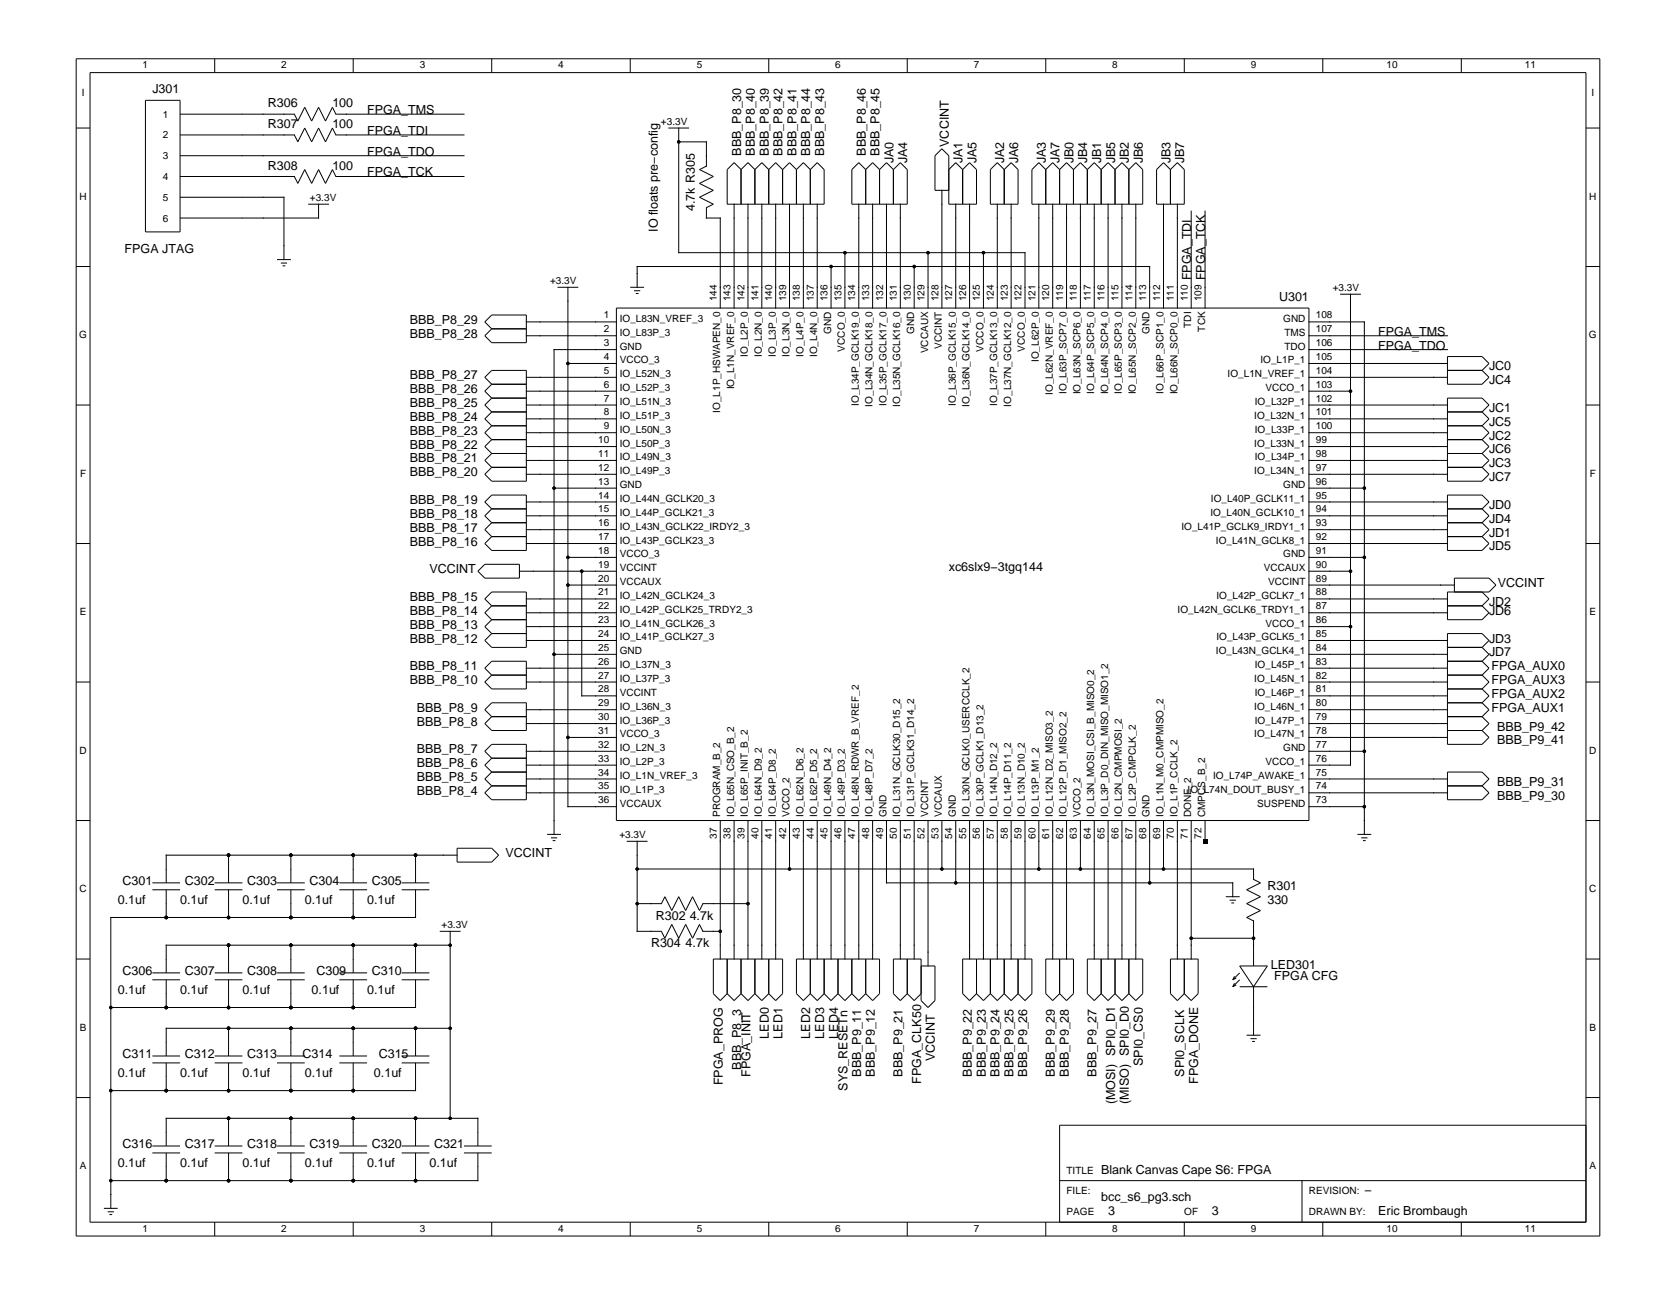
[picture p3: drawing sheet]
<svg xmlns="http://www.w3.org/2000/svg" width="279mm" height="216mm" viewBox="0 0 279 216" stroke-linecap="round" stroke-linejoin="round" font-family="sans-serif">
<g fill="none" stroke="#000" stroke-width=".17">
<path d="M12.7 9.8h254v196.3h-254zM15 12.1h249.4v191.7h-249.4zM24.2 16.7h5.8v22h-5.8zM30 19h19.1M35.8 9.8v2.3M49.1 19l.5 1.2 1.2-2.3 1.2 2.3 1.1-2.3 1.2 2.3 1.1-2.3 .6 1.1h21.4M58.9 9.8v2.3M82 9.8v2.3M105.1 9.8v2.3M128.2 9.8v2.3M151.2 9.8v2.3M174.3 9.8v2.3"/>
<path d="M197.4 9.8v2.3M220.5 9.8v2.3M243.6 9.8v2.3M12.7 21.3h2.3M30 22.5h19.1M30 29.4h19.1M30 26h47.4M30 32.9h17.3v10.4M49.1 22.5l.5 1.2 1.2-2.4 1.2 2.4 1.1-2.4 1.2 2.4 1.1-2.4 .6 1.2h21.4M49.1 29.4l.5 1.2 1.2-2.3 1.2 2.3 1.1-2.3 1.2 2.3 1.1-2.3 .6 1.1h21.4M51.4 34h3.4M53.1 34v2.4h-23.1"/>
<path d="M111.4 21.3h3.5M113.1 23.7h4.7v4M113.1 21.3v20.8h57.8v9.3M116.6 28.3l2.3 1.1-2.3 1.2 2.3 1.1-2.3 1.2 2.3 1.1-1.1 .6v1.8h2.3v15M117.8 27.7l-1.2 .6M122.4 34v17.4M123.5 28.3l-1.1-1.2-1.2 1.2v5.7h16.2v-5.7l-1.2-1.2-1.1 1.2M123.5 28.3v5.7M123.5 28.3l1.2-1.2 1.1 1.2M124.7 34v17.4M125.8 28.3v5.7M125.8 28.3l1.2-1.2 1.2 1.2"/>
<path d="M127 34v17.4M128.2 28.3v5.7M128.2 28.3l1.1-1.2 1.2 1.2M129.3 34v17.4M130.5 28.3v5.7M130.5 28.3l1.1-1.2 1.2 1.2M131.6 34v17.4M132.8 28.3v5.7M132.8 28.3l1.1-1.2 1.2 1.2M133.9 34v17.4M135.1 28.3v5.7M136.2 34v17.4"/>
<path d="M143.2 34v17.4M144.3 28.3l-1.1-1.2-1.2 1.2v5.7h9.2v-5.7l-1.1-1.2-1.2 1.2M144.3 28.3v5.7M144.3 28.3l1.2-1.2 1.1 1.2M145.5 34v17.4M146.6 28.3v5.7M146.6 28.3l1.2-1.2 1.1 1.2M147.8 34v17.4M148.9 28.3v5.7M150.1 34v17.4M157 31.7v19.7M158.2 28.3l1.1-1.2 1.2 1.2"/>
<path d="M159.3 34v17.4M160.5 28.3l1.1-1.2 1.2 1.2v5.7h-4.6v-8l-1.2-1.2-1.1 1.2v5.7h2.3M160.5 28.3v5.7M161.6 34v17.4M166.3 34v17.4M166.3 27.1l1.1 1.2 1.2-1.2 1.1 1.2v5.7h-4.6v-5.7zM167.4 28.3v5.7M168.6 34v17.4M173.2 34v17.4M174.3 28.3v5.7M174.3 28.3l-1.1-1.2-1.2 1.2v5.7h18.5v-5.7l-1.2-1.2-1.1 1.2M174.3 28.3l1.2-1.2 1.1 1.2"/>
<path d="M175.5 34v17.4M176.6 28.3v5.7M176.6 28.3l1.2-1.2 1.2 1.2M177.8 34v17.4M179 28.3v5.7M179 28.3l1.1-1.2 1.2 1.2M180.1 34v17.4M181.3 28.3l1.1-1.2 1.2 1.2M181.3 28.3v5.7M182.4 34v17.4M183.6 28.3v5.7M183.6 28.3l1.1-1.2 1.2 1.2"/>
<path d="M184.7 34v17.4M185.9 28.3v5.7M185.9 28.3l1.1-1.2 1.2 1.2M187 34v17.4M188.2 28.3v5.7M189.3 34v17.4M192.8 28.3l1.2-1.2 1.1 1.2 1.2-1.2 1.1 1.2v5.7h-4.6zM194 34v17.4M195.1 28.3v5.7M196.3 34v17.4M198.6 35.2v16.2M200.9 35.2v16.2"/>
<path d="M264.4 21.3h2.3M12.7 44.4h2.3M46.2 43.3h2.3M46.8 43.9h1.1M47.1 44.3h.5M80.8 53.7l1.2-1.2h5.7v4.6h-5.7l-1.2-1.1 1.2-1.2zM82 54.8h5.7M87.7 53.7h15.1M87.7 56h15.1M92.9 47.9h3.5M94.7 47.9v86.6h8.1M102.8 51.4h115.4v85.4h-115.4z"/>
<path d="M102.8 58.3h-10.4v80.8M105.1 47.9h2.3M105.7 48.5h1M106 48.9h.4M106.2 47.9v-3.5h85.5v7M138.5 44.4v7M140.9 42.1v9.3M152.4 44.4v7M154.7 42.1v9.3M163.9 42.1v9.3M218.2 53.7h9.2v85.4M218.2 56h23.1"/>
<path d="M218.2 58.3h23.1M223.4 49.1h3.5M225.1 49.1v78.5h-6.9M241.3 59.4h5.8l1.1 1.2-1.1 1.2 1.1 1.1-1.1 1.2h-5.8zM264.4 44.4h2.3M12.7 67.5h2.3M82 64.1l-1.2-1.2 1.2-1.1h5.7v18.4h-5.7l-1.2-1.1 1.2-1.2M82 77.9h5.7M82 75.6l-1.2 1.2 1.2 1.1M82 75.6h5.7M82 71h5.7M82 71l-1.2 1.1 1.2 1.2"/>
<path d="M82 73.3h5.7M82 68.7h5.7M82 66.4l-1.2 1.1 1.2 1.2M82 66.4h5.7M82 73.3l-1.2 1.2 1.2 1.1M82 68.7l-1.2 1.1 1.2 1.2M82 64.1l-1.2 1.1 1.2 1.2M82 64.1h5.7M87.7 67.5h15.1M87.7 62.9h15.1M87.7 65.2h15.1M87.7 69.8h15.1"/>
<path d="M87.7 72.1h15.1M87.7 74.5h15.1M87.7 76.8h15.1M87.7 79.1h15.1M94.7 60.6h8.1M218.2 67.5h23.1M218.2 60.6h23.1M218.2 62.9h23.1M218.2 65.2h6.9M218.2 69.8h23.1M218.2 72.1h23.1M218.2 74.5h23.1"/>
<path d="M218.2 76.8h23.1M218.2 79.1h23.1M241.3 77.9h5.8M241.3 75.6h5.8M241.3 71h5.8M241.3 73.3h5.8M241.3 68.7h5.8M241.3 61.8h5.8M247.1 73.3l1.1 1.2-1.1 1.1M247.1 68.7l1.1-1.2-1.1-1.1h-5.8v13.8h5.8l1.1-1.1-1.1-1.2M247.1 68.7l1.1 1.1-1.1 1.2M247.1 71l1.1 1.1-1.1 1.2"/>
<path d="M247.1 75.6l1.1 1.2-1.1 1.1M264.4 67.5h2.3M12.7 90.6h2.3M79.7 95.2l1.1-1.1h5.8v2.3h-5.8zM82 84.8l-1.2-1.1 1.2-1.2h5.7v9.3h-5.7l-1.2-1.2 1.2-1.1M82 84.8h5.7M82 87.2h5.7M82 89.5h5.7M82 87.2l-1.2 1.1 1.2 1.2M82 84.8l-1.2 1.2 1.2 1.2M86.6 95.2h16.2M87.7 90.6h15.1"/>
<path d="M87.7 88.3h15.1M87.7 83.7h15.1M87.7 86h15.1M87.7 99.9h15.1M92.4 81.4h10.4M94.7 97.5h8.1M94.7 92.9h8.1M97 95.2v20.8h5.8M218.2 90.6h23.1M218.2 97.5h24.3M218.2 88.3h23.1M218.2 81.4h9.2"/>
<path d="M218.2 83.7h23.1M218.2 86h23.1M218.2 92.9h9.2M218.2 95.2h6.9M218.2 99.9h23.1M241.3 84.8h5.8M241.3 87.2h5.8M241.3 89.5h5.8M242.5 98.7v-2.3h5.7l1.2 1.1-1.2 1.2h-6.9v4.6h5.8l1.1-1.1-1.1-1.2M247.1 84.8l1.1-1.1-1.1-1.2h-5.8v9.3h5.8l1.1-1.2-1.1-1.1M247.1 87.2l1.1 1.1-1.1 1.2M247.1 84.8l1.1 1.2-1.1 1.2"/>
<path d="M247.1 98.7l1.1 1.2-1.1 1.1M264.4 90.6h2.3M12.7 113.7h2.3M80.8 111.4l1.2-1.2h5.7v4.7h-5.7l-1.2-1.2 1.2-1.1zM80.8 118.3l1.2-1.1h5.7v4.6h-5.7l-1.2-1.2 1.2-1.1zM82 101l-1.2-1.1 1.2-1.2h5.7v9.2h-5.7l-1.2-1.1 1.2-1.2M82 101h5.7M82 103.3h5.7M82 105.6h5.7M82 112.6h5.7M82 119.5h5.7M82 103.3l-1.2 1.2 1.2 1.1"/>
<path d="M82 101l-1.2 1.2 1.2 1.1M87.7 113.7h15.1M87.7 102.2h15.1M87.7 104.5h15.1M87.7 106.8h15.1M87.7 111.4h15.1M87.7 118.3h15.1M92.4 109.1h10.4M218.2 113.7h23.1M218.2 102.2h23.1M218.2 104.5h6.9M218.2 106.8h23.1"/>
<path d="M218.2 109.1h23.1M218.2 111.4h23.1M218.2 116h23.1M218.2 118.3h23.1M241.3 101h5.8M241.3 107.9h5.8M241.3 110.2h5.8M241.3 112.6h5.8M241.3 117.2h5.8M241.3 114.9h5.8M241.3 119.5h5.8M247.1 107.9l1.1-1.1-1.1-1.2h-5.8v18.5h5.8l1.1-1.2-1.1-1.1"/>
<path d="M247.1 107.9l1.1 1.2-1.1 1.1M247.1 110.2l1.1 1.2-1.1 1.2M247.1 114.9l1.1 1.1-1.1 1.2M247.1 119.5l1.1 1.1-1.1 1.2M247.1 117.2l1.1 1.1-1.1 1.2M247.1 112.6l1.1 1.1-1.1 1.2M264.4 113.7h2.3M12.7 136.8h2.3M82 126.4l-1.2-1.1 1.2-1.2h5.7v9.2h-5.7l-1.2-1.1 1.2-1.2M82 131h5.7M82 128.7h5.7M82 128.7l-1.2 1.2 1.2 1.1"/>
<path d="M82 126.4h5.7M82 126.4l-1.2 1.2 1.2 1.1M87.7 120.6h15.1M87.7 125.3h15.1M87.7 127.6h15.1M87.7 129.9h15.1M87.7 132.2h15.1M91.2 139.1h2.3M91.8 139.7h1.1M94.7 122.9h8.1M120.1 136.8v23.1M122.4 136.8v23.1"/>
<path d="M124.7 136.8v23.1M127 136.8v23.1M129.3 136.8v23.1M131.6 136.8v8.1M133.9 136.8v23.1M136.2 136.8v23.1M138.5 136.8v23.1M140.9 136.8v23.1M143.2 136.8v23.1M145.5 136.8v23.1M147.8 136.8v10.4h57.7v2.3M150.1 136.8v23.1"/>
<path d="M152.4 136.8v23.1M154.7 136.8v24.2M157 136.8v8.1M159.3 136.8v10.4M161.6 136.8v23.1M163.9 136.8v23.1M166.3 136.8v23.1M168.6 136.8v23.1M170.9 136.8v23.1M173.2 136.8v8.1M175.5 136.8v23.1M177.8 136.8v23.1"/>
<path d="M180.1 136.8v8.1M182.4 136.8v23.1M184.7 136.8v23.1M187 136.8v23.1M189.3 136.8v23.1M191.7 136.8v10.4M194 136.8v8.1M196.3 136.8v23.1M198.6 136.8v23.1M200.9 136.8v3.5M218.2 120.6h23.1M218.2 122.9h23.1"/>
<path d="M218.2 125.3h9.2M218.2 129.9h23.1M218.2 132.2h23.1M218.2 134.5h9.2M226.3 139.1h2.3M226.9 139.7h1.1M241.3 128.7h5.8l1.1 1.2-1.1 1.1 1.1 1.2-1.1 1.1h-5.8zM241.3 121.8h5.8M241.3 131h5.8M264.4 136.8h2.3M12.7 159.9h2.3M25.4 148.3h4.6"/>
<path d="M25.4 147.2h4.6M27.7 148.3v4.7M35.8 148.3h4.6M35.8 147.2h4.6M38.1 142.6v4.6M38.1 148.3v4.7M38.1 157.6v4.6M46.2 148.3h4.6M46.2 147.2h4.6M48.5 142.6v4.6M48.5 148.3v4.7M48.5 157.6v4.6"/>
<path d="M56.6 148.3h4.6M56.6 147.2h4.6M58.9 142.6v4.6M58.9 148.3v4.7M58.9 157.6v4.6M67 148.3h4.6M67 147.2h4.6M69.3 148.3v4.7h-50.8v48.5M69.3 142.6v4.6M69.3 157.6v4.6M73.3 155.3h3.5M75 157.6h-47.3v4.6"/>
<path d="M75 155.3v31.1M76.2 142.6h-48.5v4.6M76.2 141.4h5.8l1.1 1.2-1.1 1.1h-5.8zM92.1 140.1h.5M104.5 140.3h3.5M106.2 140.3v15h4.1l.5 1.1 1.2-2.3 1.1 2.3 1.2-2.3 1.2 2.3 1.1-2.3 .6 1.2M106.2 144.9h102.8v1.7l1.1 .6-2.3 1.1 2.3 1.2-2.3 1.2 2.3 1.1-2.3 1.2 1.2 .5M110.8 149.5l1.2 2.3 1.1-2.3 1.2 2.3 1.2-2.3 1.1 2.3 .6-1.1h7.5M110.8 149.5l-.5 1.2h-4.1M117.2 155.3h2.9M121.2 159.9v5.8M123.5 159.9v5.8"/>
<path d="M125.8 159.9v5.8M128.2 159.9v5.8M135.1 159.9v5.8M137.4 159.9v5.8M139.7 159.9v5.8M142 159.9v5.8M144.3 159.9v5.8M151.2 159.9v5.8M162.8 159.9v5.8M165.1 159.9v5.8M167.4 159.9v5.8M169.7 159.9v5.8"/>
<path d="M174.3 159.9h4.7v5.8l-1.2 1.1-1.2-1.1-1.1 1.1-1.2-1.1zM176.6 159.9v5.8M183.6 159.9v5.8M185.9 159.9v5.8M188.2 159.9v5.8M195.1 159.9h4.6v5.8l-1.1 1.1-1.2-1.1-1.1 1.1-1.2-1.1zM197.4 159.9v5.8M198.6 156.4h10.4M204.4 149.5h2.3M205 150.1h1M205.3 150.5h.4M209 153.5v7.5"/>
<path d="M227.2 140.1h.5M264.4 159.9h2.3M25.4 163.4h4.6M25.4 162.2h4.6M25.4 177.2h4.6M25.4 176.1h4.6M27.7 163.4v4.6M27.7 177.2v4.6M35.8 163.4h4.6M35.8 162.2h4.6M35.8 177.2h4.6M35.8 176.1h4.6"/>
<path d="M38.1 163.4v4.6M38.1 171.4v4.7M38.1 177.2v4.6M46.2 163.4h4.6M46.2 162.2h4.6M46.2 177.2h4.6M46.2 176.1h4.6M48.5 163.4v4.6M48.5 171.4v4.7M48.5 177.2v4.6M56.6 163.4h4.6M56.6 162.2h4.6"/>
<path d="M56.6 177.2h4.6M56.6 176.1h4.6M58.9 163.4v4.6M58.9 171.4v4.7M58.9 177.2v4.6M67 163.4h4.6M67 162.2h4.6M67 177.2h4.6M67 176.1h4.6M69.3 163.4v4.6h-50.8M69.3 177.2v4.6h-50.8M69.3 171.4v4.7"/>
<path d="M75 171.4h-47.3v4.7M121.2 165.7l-1.1 1.1-1.2-1.1v-5.8h11.6v5.8l-1.2 1.1-1.1-1.1M121.2 165.7l1.2 1.1 1.1-1.1M123.5 165.7l1.2 1.1 1.1-1.1M125.8 165.7l1.2 1.1 1.2-1.1M135.1 165.7l-1.2 1.1-1.1-1.1v-5.8h13.8v5.8l-1.1 1.1-1.2-1.1M135.1 165.7l1.1 1.1 1.2-1.1M137.4 165.7l1.1 1.1 1.2-1.1M139.7 165.7l1.2 1.1 1.1-1.1M142 165.7l1.2 1.1 1.1-1.1M151.2 165.7l1.2 1.1 1.2-1.1M153.6 161h2.3v5.8l-1.2 1.2-1.1-1.2v-6.9h-4.7v5.8l1.2 1.1 1.1-1.1"/>
<path d="M162.8 165.7l-1.2 1.1-1.1-1.1v-5.8h11.5v5.8l-1.1 1.1-1.2-1.1M162.8 165.7l1.1 1.1 1.2-1.1M165.1 165.7l1.2 1.1 1.1-1.1M167.4 165.7l1.2 1.1 1.1-1.1M183.6 165.7l-1.2 1.1-1.1-1.1v-5.8h9.2v5.8l-1.2 1.1-1.1-1.1M183.6 165.7l1.1 1.1 1.2-1.1M185.9 165.7l1.1 1.1 1.2-1.1M205.8 163.9l-.3 .6M205.8 162.8l-.3 .6M206.1 164.2l-.6 .3M206.1 163.1l-.6 .3M206.7 161h4.6l-2.3 3.5z"/>
<path d="M206.7 164.5h4.6M206.7 162.2l-1.2 1.2M206.7 163.4l-1.2 1.1M207.8 172.6h2.3M208.5 173.2h1M208.7 173.6h.5M209 164.5v8.1M12.7 183h2.3M25.4 192.2h4.6M25.4 191.1h4.6M27.7 191.1v-4.7h52v4.7M27.7 192.2v4.6"/>
<path d="M35.8 192.2h4.6M35.8 191.1h4.6M38.1 186.4v4.7M38.1 192.2v4.6M46.2 192.2h4.6M46.2 191.1h4.6M48.5 186.4v4.7M48.5 192.2v4.6M56.6 192.2h4.6M56.6 191.1h4.6M58.9 186.4v4.7M58.9 192.2v4.6"/>
<path d="M67 192.2h4.6M67 191.1h4.6M69.3 186.4v4.7M69.3 192.2v4.6M77.4 192.2h4.6M77.4 191.1h4.6M79.7 192.2v4.6h-61.2M176.6 196.8h87.8M217.1 196.8v7M264.4 183h2.3M264.4 187.6h-87.8v16.2M17.3 201.5h2.3"/>
<path d="M18 202h1M18.2 202.5h.5M35.8 203.8v2.3M58.9 203.8v2.3M82 203.8v2.3M105.1 203.8v2.3M128.2 203.8v2.3M151.2 203.8v2.3M174.3 203.8v2.3M197.4 203.8v2.3M220.5 203.8v2.3M243.6 203.8v2.3"/>
</g>
<g fill="#000">
<path d="M200.5 139.9h.7v.7h-.7z"/>
<circle cx="113.1" cy="23.7" r=".29"/>
<circle cx="138.5" cy="44.4" r=".29"/>
<circle cx="140.9" cy="42.1" r=".29"/>
<circle cx="152.4" cy="44.4" r=".29"/>
<circle cx="154.7" cy="42.1" r=".29"/>
<circle cx="163.9" cy="42.1" r=".29"/>
<circle cx="94.7" cy="60.6" r=".29"/>
<circle cx="225.1" cy="65.2" r=".29"/>
<circle cx="92.4" cy="81.4" r=".29"/>
<circle cx="94.7" cy="92.9" r=".29"/>
<circle cx="94.7" cy="97.5" r=".29"/>
<circle cx="97" cy="95.2" r=".29"/>
<circle cx="225.1" cy="95.2" r=".29"/>
<circle cx="227.4" cy="92.9" r=".29"/>
<circle cx="227.4" cy="81.4" r=".29"/>
<circle cx="92.4" cy="109.1" r=".29"/>
<circle cx="225.1" cy="104.5" r=".29"/>
<circle cx="94.7" cy="122.9" r=".29"/>
<circle cx="227.4" cy="125.3" r=".29"/>
<circle cx="227.4" cy="134.5" r=".29"/>
<circle cx="27.7" cy="153" r=".29"/>
<circle cx="38.1" cy="157.6" r=".29"/>
<circle cx="38.1" cy="142.6" r=".29"/>
<circle cx="38.1" cy="153" r=".29"/>
<circle cx="48.5" cy="157.6" r=".29"/>
<circle cx="48.5" cy="142.6" r=".29"/>
<circle cx="48.5" cy="153" r=".29"/>
<circle cx="58.9" cy="157.6" r=".29"/>
<circle cx="58.9" cy="142.6" r=".29"/>
<circle cx="58.9" cy="153" r=".29"/>
<circle cx="69.3" cy="157.6" r=".29"/>
<circle cx="69.3" cy="142.6" r=".29"/>
<circle cx="75" cy="157.6" r=".29"/>
<circle cx="106.2" cy="150.7" r=".29"/>
<circle cx="106.2" cy="144.9" r=".29"/>
<circle cx="120.1" cy="155.3" r=".29"/>
<circle cx="124.7" cy="150.7" r=".29"/>
<circle cx="131.6" cy="144.9" r=".29"/>
<circle cx="157" cy="144.9" r=".29"/>
<circle cx="159.3" cy="147.2" r=".29"/>
<circle cx="173.2" cy="144.9" r=".29"/>
<circle cx="180.1" cy="144.9" r=".29"/>
<circle cx="191.7" cy="147.2" r=".29"/>
<circle cx="194" cy="144.9" r=".29"/>
<circle cx="198.6" cy="156.4" r=".29"/>
<circle cx="209" cy="156.4" r=".29"/>
<circle cx="18.5" cy="168" r=".29"/>
<circle cx="27.7" cy="168" r=".29"/>
<circle cx="38.1" cy="171.4" r=".29"/>
<circle cx="38.1" cy="168" r=".29"/>
<circle cx="48.5" cy="171.4" r=".29"/>
<circle cx="48.5" cy="168" r=".29"/>
<circle cx="58.9" cy="171.4" r=".29"/>
<circle cx="58.9" cy="168" r=".29"/>
<circle cx="69.3" cy="171.4" r=".29"/>
<circle cx="75" cy="171.4" r=".29"/>
<circle cx="18.5" cy="181.8" r=".29"/>
<circle cx="18.5" cy="196.8" r=".29"/>
<circle cx="27.7" cy="181.8" r=".29"/>
<circle cx="27.7" cy="196.8" r=".29"/>
<circle cx="38.1" cy="181.8" r=".29"/>
<circle cx="38.1" cy="196.8" r=".29"/>
<circle cx="38.1" cy="186.4" r=".29"/>
<circle cx="48.5" cy="181.8" r=".29"/>
<circle cx="48.5" cy="196.8" r=".29"/>
<circle cx="48.5" cy="186.4" r=".29"/>
<circle cx="58.9" cy="181.8" r=".29"/>
<circle cx="58.9" cy="196.8" r=".29"/>
<circle cx="58.9" cy="186.4" r=".29"/>
<circle cx="69.3" cy="196.8" r=".29"/>
<circle cx="69.3" cy="186.4" r=".29"/>
<circle cx="75" cy="186.4" r=".29"/>
</g>
<g font-size="2.1">
<text x="25.4" y="15.6">J301</text>
<text x="44.7" y="17.9">R306</text>
<text x="55.4" y="17.9">100</text>
<text x="44.7" y="21.3">R307</text>
<text x="55.4" y="21.3">100</text>
<text x="61.2" y="19">FPGA_TMS</text>
<text x="61.2" y="22.5">FPGA_TDI</text>
<text x="44.7" y="28.3">R308</text>
<text x="55.4" y="28.3">100</text>
<text x="61.2" y="26">FPGA_TDO</text>
<text x="61.2" y="29.4">FPGA_TCK</text>
<text x="123.5" y="26" transform="rotate(-90 123.5 26)">BBB_P8_30</text>
<text x="125.8" y="26" transform="rotate(-90 125.8 26)">BBB_P8_40</text>
<text x="128.2" y="26" transform="rotate(-90 128.2 26)">BBB_P8_39</text>
<text x="130.5" y="26" transform="rotate(-90 130.5 26)">BBB_P8_42</text>
<text x="132.8" y="26" transform="rotate(-90 132.8 26)">BBB_P8_41</text>
<text x="135.1" y="26" transform="rotate(-90 135.1 26)">BBB_P8_44</text>
<text x="137.4" y="26" transform="rotate(-90 137.4 26)">BBB_P8_43</text>
<text x="144.3" y="26" transform="rotate(-90 144.3 26)">BBB_P8_46</text>
<text x="146.6" y="26" transform="rotate(-90 146.6 26)">BBB_P8_45</text>
<text x="148.9" y="27.2" transform="rotate(-90 148.9 27.2)">JA0</text>
<text x="151.2" y="27.2" transform="rotate(-90 151.2 27.2)">JA4</text>
<text x="158.2" y="24.5" transform="rotate(-90 158.2 24.5)">VCCINT</text>
<text x="160.5" y="27.2" transform="rotate(-90 160.5 27.2)">JA1</text>
<text x="162.8" y="27.2" transform="rotate(-90 162.8 27.2)">JA5</text>
<text x="167.4" y="27.2" transform="rotate(-90 167.4 27.2)">JA2</text>
<text x="169.7" y="27.2" transform="rotate(-90 169.7 27.2)">JA6</text>
<text x="174.3" y="27.2" transform="rotate(-90 174.3 27.2)">JA3</text>
<text x="176.6" y="27.2" transform="rotate(-90 176.6 27.2)">JA7</text>
<text x="179" y="27.2" transform="rotate(-90 179 27.2)">JB0</text>
<text x="181.3" y="27.2" transform="rotate(-90 181.3 27.2)">JB4</text>
<text x="183.6" y="27.2" transform="rotate(-90 183.6 27.2)">JB1</text>
<text x="185.9" y="27.2" transform="rotate(-90 185.9 27.2)">JB5</text>
<text x="188.2" y="27.2" transform="rotate(-90 188.2 27.2)">JB2</text>
<text x="190.5" y="27.2" transform="rotate(-90 190.5 27.2)">JB6</text>
<text x="195.1" y="27.2" transform="rotate(-90 195.1 27.2)">JB3</text>
<text x="197.4" y="27.2" transform="rotate(-90 197.4 27.2)">JB7</text>
<text x="115.8" y="35.2" transform="rotate(-90 115.8 35.2)">4.7k R305</text>
<text x="109.7" y="38.7" transform="rotate(-90 109.7 38.7)">IO floats pre−config</text>
<text x="20.8" y="42.1">FPGA JTAG</text>
<text x="198.6" y="46.7" transform="rotate(-90 198.6 46.7)">FPGA_TDI</text>
<text x="200.9" y="46.7" transform="rotate(-90 200.9 46.7)">FPGA_TCK</text>
<text x="213.2" y="50.2">U301</text>
<text x="68.3" y="54">BBB_P8_29</text>
<text x="68.3" y="56.3">BBB_P8_28</text>
<text x="229.8" y="56">FPGA_TMS</text>
<text x="229.8" y="58.3">FPGA_TDO</text>
<text x="68.3" y="65.6">BBB_P8_26</text>
<text x="68.3" y="63.2">BBB_P8_27</text>
<text x="248.2" y="61.8">JC0</text>
<text x="248.2" y="64.1">JC4</text>
<text x="68.3" y="67.9">BBB_P8_25</text>
<text x="68.3" y="70.2">BBB_P8_24</text>
<text x="248.2" y="68.7">JC1</text>
<text x="248.2" y="71">JC5</text>
<text x="68.3" y="77.1">BBB_P8_21</text>
<text x="68.3" y="72.5">BBB_P8_23</text>
<text x="68.3" y="74.8">BBB_P8_22</text>
<text x="248.2" y="73.3">JC2</text>
<text x="248.2" y="75.6">JC6</text>
<text x="248.2" y="77.9">JC3</text>
<text x="68.3" y="79.4">BBB_P8_20</text>
<text x="248.2" y="80.2">JC7</text>
<text x="68.3" y="84">BBB_P8_19</text>
<text x="68.3" y="88.6">BBB_P8_17</text>
<text x="68.3" y="86.3">BBB_P8_18</text>
<text x="248.2" y="84.8">JD0</text>
<text x="248.2" y="89.5">JD1</text>
<text x="248.2" y="87.2">JD4</text>
<text x="68.3" y="91">BBB_P8_16</text>
<text x="71.6" y="95.6">VCCINT</text>
<text x="158.2" y="95.2">xc6slx9−3tgq144</text>
<text x="248.2" y="91.8">JD5</text>
<text x="68.3" y="100.2">BBB_P8_15</text>
<text x="248.2" y="101">JD2</text>
<text x="249.7" y="97.9">VCCINT</text>
<text x="68.3" y="107.1">BBB_P8_12</text>
<text x="68.3" y="104.8">BBB_P8_13</text>
<text x="68.3" y="102.5">BBB_P8_14</text>
<text x="248.2" y="102.5">JD6</text>
<text x="248.2" y="107.1">JD3</text>
<text x="68.3" y="111.7">BBB_P8_11</text>
<text x="248.2" y="109.4">JD7</text>
<text x="248.6" y="111.8">FPGA_AUX0</text>
<text x="68.3" y="114">BBB_P8_10</text>
<text x="69.5" y="118.7">BBB_P8_9</text>
<text x="248.6" y="116.4">FPGA_AUX2</text>
<text x="248.6" y="118.7">FPGA_AUX1</text>
<text x="248.6" y="114.1">FPGA_AUX3</text>
<text x="69.5" y="125.6">BBB_P8_7</text>
<text x="69.5" y="121">BBB_P8_8</text>
<text x="249.6" y="124.1">BBB_P9_41</text>
<text x="249.6" y="121.8">BBB_P9_42</text>
<text x="69.5" y="130.2">BBB_P8_5</text>
<text x="69.5" y="127.9">BBB_P8_6</text>
<text x="249.6" y="131">BBB_P9_31</text>
<text x="69.5" y="132.5">BBB_P8_4</text>
<text x="249.6" y="133.3">BBB_P9_30</text>
<text x="84.3" y="142.9">VCCINT</text>
<text x="20.4" y="147.6">C301</text>
<text x="30.8" y="147.6">C302</text>
<text x="41.2" y="147.6">C303</text>
<text x="51.6" y="147.6">C304</text>
<text x="62" y="147.6">C305</text>
<text x="211.3" y="148.3">R301</text>
<text x="19.6" y="150.7">0.1uf</text>
<text x="30" y="150.7">0.1uf</text>
<text x="40.4" y="150.7">0.1uf</text>
<text x="50.8" y="150.7">0.1uf</text>
<text x="61.2" y="150.7">0.1uf</text>
<text x="109.3" y="153.3">R302 4.7k</text>
<text x="211.3" y="150.7">330</text>
<text x="108.5" y="157.9">R304 4.7k</text>
<text x="211.9" y="161.6">LED301</text>
<text x="19.6" y="165.7">0.1uf</text>
<text x="20.4" y="162.6">C306</text>
<text x="30" y="165.7">0.1uf</text>
<text x="30.8" y="162.6">C307</text>
<text x="40.4" y="165.7">0.1uf</text>
<text x="41.2" y="162.6">C308</text>
<text x="52" y="165.7">0.1uf</text>
<text x="52.7" y="162.6">C309</text>
<text x="61.2" y="165.7">0.1uf</text>
<text x="62" y="162.6">C310</text>
<text x="212.4" y="163.4">FPGA CFG</text>
<text x="128.2" y="173.2" transform="rotate(-90 128.2 173.2)">LED0</text>
<text x="130.5" y="173.2" transform="rotate(-90 130.5 173.2)">LED1</text>
<text x="135.1" y="173.2" transform="rotate(-90 135.1 173.2)">LED2</text>
<text x="137.4" y="173.2" transform="rotate(-90 137.4 173.2)">LED3</text>
<text x="139.7" y="173.2" transform="rotate(-90 139.7 173.2)">LED4</text>
<text x="19.6" y="179.5">0.1uf</text>
<text x="20.4" y="176.4">C311</text>
<text x="30" y="179.5">0.1uf</text>
<text x="30.8" y="176.4">C312</text>
<text x="40.4" y="179.5">0.1uf</text>
<text x="41.2" y="176.4">C313</text>
<text x="50.4" y="176.4">C314</text>
<text x="50.8" y="179.5">0.1uf</text>
<text x="62.3" y="179.5">0.1uf</text>
<text x="63.1" y="176.4">C315</text>
<text x="123.5" y="178.4" transform="rotate(-90 123.5 178.4)">BBB_P8_3</text>
<text x="125.1" y="179.5" transform="rotate(-90 125.1 179.5)">FPGA_INIT</text>
<text x="143.5" y="179.5" transform="rotate(-90 143.5 179.5)">BBB_P9_11</text>
<text x="145.9" y="179.5" transform="rotate(-90 145.9 179.5)">BBB_P9_12</text>
<text x="150.5" y="179.5" transform="rotate(-90 150.5 179.5)">BBB_P9_21</text>
<text x="155.9" y="176.9" transform="rotate(-90 155.9 176.9)">VCCINT</text>
<text x="162" y="179.5" transform="rotate(-90 162 179.5)">BBB_P9_22</text>
<text x="164.3" y="179.5" transform="rotate(-90 164.3 179.5)">BBB_P9_23</text>
<text x="166.6" y="179.5" transform="rotate(-90 166.6 179.5)">BBB_P9_24</text>
<text x="168.9" y="179.5" transform="rotate(-90 168.9 179.5)">BBB_P9_25</text>
<text x="171.3" y="179.5" transform="rotate(-90 171.3 179.5)">BBB_P9_26</text>
<text x="175.9" y="179.5" transform="rotate(-90 175.9 179.5)">BBB_P9_29</text>
<text x="178.2" y="179.5" transform="rotate(-90 178.2 179.5)">BBB_P9_28</text>
<text x="182.8" y="179.5" transform="rotate(-90 182.8 179.5)">BBB_P9_27</text>
<text x="190.5" y="177.7" transform="rotate(-90 190.5 177.7)">SPI0_CS0</text>
<text x="197.4" y="179.5" transform="rotate(-90 197.4 179.5)">SPI0_SCLK</text>
<text x="120.5" y="180.9" transform="rotate(-90 120.5 180.9)">FPGA_PROG</text>
<text x="141.3" y="181.8" transform="rotate(-90 141.3 181.8)">SYS_RESETn</text>
<text x="153.6" y="180.7" transform="rotate(-90 153.6 180.7)">FPGA_CLK50</text>
<text x="185.9" y="184.1" transform="rotate(-90 185.9 184.1)">(MOSI) SPI0_D1</text>
<text x="188.2" y="184.1" transform="rotate(-90 188.2 184.1)">(MISO) SPI0_D0</text>
<text x="199.7" y="180.7" transform="rotate(-90 199.7 180.7)">FPGA_DONE</text>
<text x="20.4" y="191.4">C316</text>
<text x="30.8" y="191.4">C317</text>
<text x="41.2" y="191.4">C318</text>
<text x="51.6" y="191.4">C319</text>
<text x="62" y="191.4">C320</text>
<text x="72.4" y="191.4">C321</text>
<text x="19.6" y="194.5">0.1uf</text>
<text x="30" y="194.5">0.1uf</text>
<text x="40.4" y="194.5">0.1uf</text>
<text x="50.8" y="194.5">0.1uf</text>
<text x="61.2" y="194.5">0.1uf</text>
<text x="71.6" y="194.5">0.1uf</text>
<text x="183.6" y="195.7">Blank Canvas Cape S6: FPGA</text>
<text x="183.6" y="200.3">bcc_s6_pg3.sch</text>
<text x="184.7" y="202.6">3</text>
<text x="202" y="202.6">3</text>
<text x="227.4" y="199.1">−</text>
<text x="229.8" y="202.6">Eric Brombaugh</text>
</g>
<g font-size="1.7">
<text x="23.8" y="11.4">1</text>
<text x="46.9" y="11.4">2</text>
<text x="70" y="11.4">3</text>
<text x="93.1" y="11.4">4</text>
<text x="116.1" y="11.4">5</text>
<text x="139.2" y="11.4">6</text>
<text x="162.3" y="11.4">7</text>
<text x="185.4" y="11.4">8</text>
<text x="208.5" y="11.4">9</text>
<text x="231.1" y="11.4">10</text>
<text x="254.2" y="11.4">11</text>
<text x="13.6" y="16">I</text>
<text x="265.3" y="16">I</text>
<text x="27.1" y="23.1">2</text>
<text x="27.1" y="19.6">1</text>
<text x="110.2" y="20.8">+3.3V</text>
<text x="27.1" y="26.5">3</text>
<text x="13.3" y="33.3">H</text>
<text x="27.1" y="30">4</text>
<text x="27.1" y="33.5">5</text>
<text x="51.7" y="33.5">+3.3V</text>
<text x="264.9" y="33.3">H</text>
<text x="27.1" y="36.9">6</text>
<text x="91.7" y="47.3">+3.3V</text>
<text x="100.7" y="53.1">1</text>
<text x="103.3" y="53.7">IO_L83N_VREF_3</text>
<text x="119.5" y="50.2" transform="rotate(-90 119.5 50.2)">144</text>
<text x="121.8" y="50.2" transform="rotate(-90 121.8 50.2)">143</text>
<text x="124.1" y="50.2" transform="rotate(-90 124.1 50.2)">142</text>
<text x="126.4" y="50.2" transform="rotate(-90 126.4 50.2)">141</text>
<text x="128.7" y="50.2" transform="rotate(-90 128.7 50.2)">140</text>
<text x="131" y="50.2" transform="rotate(-90 131 50.2)">139</text>
<text x="133.3" y="50.2" transform="rotate(-90 133.3 50.2)">138</text>
<text x="135.7" y="50.2" transform="rotate(-90 135.7 50.2)">137</text>
<text x="138" y="50.2" transform="rotate(-90 138 50.2)">136</text>
<text x="140.3" y="50.2" transform="rotate(-90 140.3 50.2)">135</text>
<text x="142.6" y="50.2" transform="rotate(-90 142.6 50.2)">134</text>
<text x="144.9" y="50.2" transform="rotate(-90 144.9 50.2)">133</text>
<text x="147.2" y="50.2" transform="rotate(-90 147.2 50.2)">132</text>
<text x="149.5" y="50.2" transform="rotate(-90 149.5 50.2)">131</text>
<text x="151.8" y="50.2" transform="rotate(-90 151.8 50.2)">130</text>
<text x="154.1" y="50.2" transform="rotate(-90 154.1 50.2)">129</text>
<text x="156.4" y="50.2" transform="rotate(-90 156.4 50.2)">128</text>
<text x="158.7" y="50.2" transform="rotate(-90 158.7 50.2)">127</text>
<text x="161.1" y="50.2" transform="rotate(-90 161.1 50.2)">126</text>
<text x="163.4" y="50.2" transform="rotate(-90 163.4 50.2)">125</text>
<text x="165.7" y="50.2" transform="rotate(-90 165.7 50.2)">124</text>
<text x="168" y="50.2" transform="rotate(-90 168 50.2)">123</text>
<text x="170.3" y="50.2" transform="rotate(-90 170.3 50.2)">122</text>
<text x="172.6" y="50.2" transform="rotate(-90 172.6 50.2)">121</text>
<text x="174.9" y="50.2" transform="rotate(-90 174.9 50.2)">120</text>
<text x="177.2" y="50.2" transform="rotate(-90 177.2 50.2)">119</text>
<text x="179.5" y="50.2" transform="rotate(-90 179.5 50.2)">118</text>
<text x="181.8" y="50.2" transform="rotate(-90 181.8 50.2)">117</text>
<text x="184.1" y="50.2" transform="rotate(-90 184.1 50.2)">116</text>
<text x="186.5" y="50.2" transform="rotate(-90 186.5 50.2)">115</text>
<text x="188.8" y="50.2" transform="rotate(-90 188.8 50.2)">114</text>
<text x="191.1" y="50.2" transform="rotate(-90 191.1 50.2)">113</text>
<text x="193.4" y="50.2" transform="rotate(-90 193.4 50.2)">112</text>
<text x="195.7" y="50.2" transform="rotate(-90 195.7 50.2)">111</text>
<text x="198" y="50.2" transform="rotate(-90 198 50.2)">110</text>
<text x="200.3" y="50.2" transform="rotate(-90 200.3 50.2)">109</text>
<text x="213.9" y="53.7">GND</text>
<text x="219.4" y="53.1">108</text>
<text x="222.2" y="48.5">+3.3V</text>
<text x="13.2" y="56.4">G</text>
<text x="100.7" y="55.4">2</text>
<text x="100.7" y="57.7">3</text>
<text x="103.3" y="56">IO_L83P_3</text>
<text x="103.3" y="58.3">GND</text>
<text x="124.7" y="59.4" transform="rotate(-90 124.7 59.4)">IO_L2P_0</text>
<text x="127" y="59.5" transform="rotate(-90 127 59.5)">IO_L2N_0</text>
<text x="129.3" y="59.4" transform="rotate(-90 129.3 59.4)">IO_L3P_0</text>
<text x="131.6" y="59.5" transform="rotate(-90 131.6 59.5)">IO_L3N_0</text>
<text x="133.9" y="59.4" transform="rotate(-90 133.9 59.4)">IO_L4P_0</text>
<text x="136.2" y="59.5" transform="rotate(-90 136.2 59.5)">IO_L4N_0</text>
<text x="138.5" y="55.6" transform="rotate(-90 138.5 55.6)">GND</text>
<text x="140.9" y="58.6" transform="rotate(-90 140.9 58.6)">VCCO_0</text>
<text x="152.4" y="55.6" transform="rotate(-90 152.4 55.6)">GND</text>
<text x="154.7" y="58.9" transform="rotate(-90 154.7 58.9)">VCCAUX</text>
<text x="157" y="58.1" transform="rotate(-90 157 58.1)">VCCINT</text>
<text x="163.9" y="58.6" transform="rotate(-90 163.9 58.6)">VCCO_0</text>
<text x="170.9" y="58.6" transform="rotate(-90 170.9 58.6)">VCCO_0</text>
<text x="191.7" y="55.6" transform="rotate(-90 191.7 55.6)">GND</text>
<text x="198.6" y="54.6" transform="rotate(-90 198.6 54.6)">TDI</text>
<text x="200.9" y="55.3" transform="rotate(-90 200.9 55.3)">TCK</text>
<text x="214.1" y="58.3">TDO</text>
<text x="214.1" y="56">TMS</text>
<text x="219.4" y="55.4">107</text>
<text x="219.4" y="57.7">106</text>
<text x="264.9" y="56.4">G</text>
<text x="100.7" y="60">4</text>
<text x="100.7" y="62.3">5</text>
<text x="100.7" y="64.6">6</text>
<text x="103.3" y="60.6">VCCO_3</text>
<text x="103.3" y="62.9">IO_L52N_3</text>
<text x="103.3" y="65.2">IO_L52P_3</text>
<text x="122.4" y="64.9" transform="rotate(-90 122.4 64.9)">IO_L1N_VREF_0</text>
<text x="173.2" y="60.4" transform="rotate(-90 173.2 60.4)">IO_L62P_0</text>
<text x="175.5" y="65.8" transform="rotate(-90 175.5 65.8)">IO_L62N_VREF_0</text>
<text x="177.8" y="65.7" transform="rotate(-90 177.8 65.7)">IO_L63P_SCP7_0</text>
<text x="180.1" y="65.7" transform="rotate(-90 180.1 65.7)">IO_L63N_SCP6_0</text>
<text x="182.4" y="65.7" transform="rotate(-90 182.4 65.7)">IO_L64P_SCP5_0</text>
<text x="184.7" y="65.7" transform="rotate(-90 184.7 65.7)">IO_L64N_SCP4_0</text>
<text x="187" y="65.7" transform="rotate(-90 187 65.7)">IO_L65P_SCP3_0</text>
<text x="189.3" y="65.7" transform="rotate(-90 189.3 65.7)">IO_L65N_SCP2_0</text>
<text x="194" y="65.7" transform="rotate(-90 194 65.7)">IO_L66P_SCP1_0</text>
<text x="196.3" y="65.7" transform="rotate(-90 196.3 65.7)">IO_L66N_SCP0_0</text>
<text x="204.7" y="62.9">IO_L1N_VREF_1</text>
<text x="210.1" y="60.6">IO_L1P_1</text>
<text x="211" y="65.2">VCCO_1</text>
<text x="219.4" y="60">105</text>
<text x="219.4" y="62.3">104</text>
<text x="219.4" y="64.6">103</text>
<text x="100.7" y="66.9">7</text>
<text x="100.7" y="69.3">8</text>
<text x="100.7" y="71.6">9</text>
<text x="103.3" y="67.5">IO_L51N_3</text>
<text x="103.3" y="69.8">IO_L51P_3</text>
<text x="120.1" y="68.8" transform="rotate(-90 120.1 68.8)">IO_L1P_HSWAPEN_0</text>
<text x="143.2" y="67.7" transform="rotate(-90 143.2 67.7)">IO_L34P_GCLK19_0</text>
<text x="145.5" y="67.8" transform="rotate(-90 145.5 67.8)">IO_L34N_GCLK18_0</text>
<text x="147.8" y="67.7" transform="rotate(-90 147.8 67.7)">IO_L35P_GCLK17_0</text>
<text x="150.1" y="67.8" transform="rotate(-90 150.1 67.8)">IO_L35N_GCLK16_0</text>
<text x="159.3" y="67.7" transform="rotate(-90 159.3 67.7)">IO_L36P_GCLK15_0</text>
<text x="161.6" y="67.8" transform="rotate(-90 161.6 67.8)">IO_L36N_GCLK14_0</text>
<text x="166.3" y="67.7" transform="rotate(-90 166.3 67.7)">IO_L37P_GCLK13_0</text>
<text x="168.6" y="67.8" transform="rotate(-90 168.6 67.8)">IO_L37N_GCLK12_0</text>
<text x="209.1" y="69.8">IO_L32N_1</text>
<text x="209.2" y="67.5">IO_L32P_1</text>
<text x="219.4" y="66.9">102</text>
<text x="219.4" y="69.3">101</text>
<text x="219.4" y="71.6">100</text>
<text x="99.7" y="73.9">10</text>
<text x="99.7" y="76.2">11</text>
<text x="103.3" y="72.1">IO_L50N_3</text>
<text x="103.3" y="74.5">IO_L50P_3</text>
<text x="103.3" y="76.8">IO_L49N_3</text>
<text x="209.1" y="74.5">IO_L33N_1</text>
<text x="209.2" y="72.1">IO_L33P_1</text>
<text x="209.2" y="76.8">IO_L34P_1</text>
<text x="219.4" y="73.9">99</text>
<text x="219.4" y="76.2">98</text>
<text x="13.3" y="79.5">F</text>
<text x="99.7" y="78.5">12</text>
<text x="99.7" y="80.8">13</text>
<text x="99.7" y="83.1">14</text>
<text x="103.3" y="79.1">IO_L49P_3</text>
<text x="103.3" y="81.4">GND</text>
<text x="103.3" y="83.7">IO_L44N_GCLK20_3</text>
<text x="201.9" y="83.7">IO_L40P_GCLK11_1</text>
<text x="209.1" y="79.1">IO_L34N_1</text>
<text x="213.9" y="81.4">GND</text>
<text x="219.4" y="78.5">97</text>
<text x="219.4" y="80.8">96</text>
<text x="219.4" y="83.1">95</text>
<text x="265" y="79.5">F</text>
<text x="99.7" y="85.4">15</text>
<text x="99.7" y="87.7">16</text>
<text x="103.3" y="86">IO_L44P_GCLK21_3</text>
<text x="103.3" y="88.3">IO_L43N_GCLK22_IRDY2_3</text>
<text x="197" y="88.3">IO_L41P_GCLK9_IRDY1_1</text>
<text x="201.8" y="86">IO_L40N_GCLK10_1</text>
<text x="219.4" y="85.4">94</text>
<text x="219.4" y="87.7">93</text>
<text x="99.7" y="90">17</text>
<text x="99.7" y="92.3">18</text>
<text x="99.7" y="94.7">19</text>
<text x="103.3" y="90.6">IO_L43P_GCLK23_3</text>
<text x="103.3" y="92.9">VCCO_3</text>
<text x="103.3" y="95.2">VCCINT</text>
<text x="202.7" y="90.6">IO_L41N_GCLK8_1</text>
<text x="210.7" y="95.2">VCCAUX</text>
<text x="213.9" y="92.9">GND</text>
<text x="219.4" y="90">92</text>
<text x="219.4" y="92.3">91</text>
<text x="219.4" y="94.7">90</text>
<text x="99.7" y="97">20</text>
<text x="99.7" y="99.3">21</text>
<text x="99.7" y="101.6">22</text>
<text x="103.3" y="97.5">VCCAUX</text>
<text x="103.3" y="99.9">IO_L42N_GCLK24_3</text>
<text x="202.8" y="99.9">IO_L42P_GCLK7_1</text>
<text x="211.4" y="97.5">VCCINT</text>
<text x="219.4" y="97">89</text>
<text x="219.4" y="99.3">88</text>
<text x="219.4" y="101.6">87</text>
<text x="13.3" y="102.6">E</text>
<text x="99.7" y="103.9">23</text>
<text x="99.7" y="106.2">24</text>
<text x="103.3" y="102.2">IO_L42P_GCLK25_TRDY2_3</text>
<text x="103.3" y="104.5">IO_L41N_GCLK26_3</text>
<text x="103.3" y="106.8">IO_L41P_GCLK27_3</text>
<text x="196.3" y="102.2">IO_L42N_GCLK6_TRDY1_1</text>
<text x="202.8" y="106.8">IO_L43P_GCLK5_1</text>
<text x="211" y="104.5">VCCO_1</text>
<text x="219.4" y="103.9">86</text>
<text x="219.4" y="106.2">85</text>
<text x="265" y="102.6">E</text>
<text x="99.7" y="108.5">25</text>
<text x="99.7" y="110.8">26</text>
<text x="99.7" y="113.1">27</text>
<text x="103.3" y="109.1">GND</text>
<text x="103.3" y="111.4">IO_L37N_3</text>
<text x="103.3" y="113.7">IO_L37P_3</text>
<text x="202.7" y="109.1">IO_L43N_GCLK4_1</text>
<text x="209.1" y="113.7">IO_L45N_1</text>
<text x="209.2" y="111.4">IO_L45P_1</text>
<text x="219.4" y="108.5">84</text>
<text x="219.4" y="110.8">83</text>
<text x="219.4" y="113.1">82</text>
<text x="99.7" y="115.4">28</text>
<text x="99.7" y="117.7">29</text>
<text x="103.3" y="116">VCCINT</text>
<text x="103.3" y="118.3">IO_L36N_3</text>
<text x="209.1" y="118.3">IO_L46N_1</text>
<text x="209.2" y="116">IO_L46P_1</text>
<text x="219.4" y="115.4">81</text>
<text x="219.4" y="117.7">80</text>
<text x="13.3" y="125.7">D</text>
<text x="99.7" y="120.1">30</text>
<text x="99.7" y="122.4">31</text>
<text x="99.7" y="124.7">32</text>
<text x="103.3" y="120.6">IO_L36P_3</text>
<text x="103.3" y="122.9">VCCO_3</text>
<text x="103.3" y="125.3">IO_L2N_3</text>
<text x="209.1" y="122.9">IO_L47N_1</text>
<text x="209.2" y="120.6">IO_L47P_1</text>
<text x="213.9" y="125.3">GND</text>
<text x="219.4" y="120.1">79</text>
<text x="219.4" y="122.4">78</text>
<text x="219.4" y="124.7">77</text>
<text x="264.9" y="125.7">D</text>
<text x="99.7" y="127">33</text>
<text x="99.7" y="129.3">34</text>
<text x="99.7" y="131.6">35</text>
<text x="103.3" y="127.6">IO_L2P_3</text>
<text x="103.3" y="129.9">IO_L1N_VREF_3</text>
<text x="202.2" y="129.9">IO_L74P_AWAKE_1</text>
<text x="211" y="127.6">VCCO_1</text>
<text x="219.4" y="127">76</text>
<text x="219.4" y="129.3">75</text>
<text x="219.4" y="131.6">74</text>
<text x="99.7" y="133.9">36</text>
<text x="103.3" y="132.2">IO_L1P_3</text>
<text x="103.3" y="134.5">VCCAUX</text>
<text x="120.1" y="136.2" transform="rotate(-90 120.1 136.2)">PROGRAM_B_2</text>
<text x="122.4" y="136.2" transform="rotate(-90 122.4 136.2)">IO_L65N_CSO_B_2</text>
<text x="124.7" y="136.2" transform="rotate(-90 124.7 136.2)">IO_L65P_INIT_B_2</text>
<text x="127" y="136.2" transform="rotate(-90 127 136.2)">IO_L64N_D9_2</text>
<text x="129.3" y="136.2" transform="rotate(-90 129.3 136.2)">IO_L64P_D8_2</text>
<text x="131.6" y="136.2" transform="rotate(-90 131.6 136.2)">VCCO_2</text>
<text x="133.9" y="136.2" transform="rotate(-90 133.9 136.2)">IO_L62N_D6_2</text>
<text x="136.2" y="136.2" transform="rotate(-90 136.2 136.2)">IO_L62P_D5_2</text>
<text x="138.5" y="136.2" transform="rotate(-90 138.5 136.2)">IO_L49N_D4_2</text>
<text x="140.9" y="136.2" transform="rotate(-90 140.9 136.2)">IO_L49P_D3_2</text>
<text x="143.2" y="136.2" transform="rotate(-90 143.2 136.2)">IO_L48N_RDWR_B_VREF_2</text>
<text x="145.5" y="136.2" transform="rotate(-90 145.5 136.2)">IO_L48P_D7_2</text>
<text x="147.8" y="136.2" transform="rotate(-90 147.8 136.2)">GND</text>
<text x="150.1" y="136.2" transform="rotate(-90 150.1 136.2)">IO_L31N_GCLK30_D15_2</text>
<text x="152.4" y="136.2" transform="rotate(-90 152.4 136.2)">IO_L31P_GCLK31_D14_2</text>
<text x="154.7" y="136.2" transform="rotate(-90 154.7 136.2)">VCCINT</text>
<text x="157" y="136.2" transform="rotate(-90 157 136.2)">VCCAUX</text>
<text x="159.3" y="136.2" transform="rotate(-90 159.3 136.2)">GND</text>
<text x="161.6" y="136.2" transform="rotate(-90 161.6 136.2)">IO_L30N_GCLK0_USERCCLK_2</text>
<text x="163.9" y="136.2" transform="rotate(-90 163.9 136.2)">IO_L30P_GCLK1_D13_2</text>
<text x="166.3" y="136.2" transform="rotate(-90 166.3 136.2)">IO_L14N_D12_2</text>
<text x="168.6" y="136.2" transform="rotate(-90 168.6 136.2)">IO_L14P_D11_2</text>
<text x="170.9" y="136.2" transform="rotate(-90 170.9 136.2)">IO_L13N_D10_2</text>
<text x="173.2" y="136.2" transform="rotate(-90 173.2 136.2)">IO_L13P_M1_2</text>
<text x="175.5" y="136.2" transform="rotate(-90 175.5 136.2)">IO_L12N_D2_MISO3_2</text>
<text x="177.8" y="136.2" transform="rotate(-90 177.8 136.2)">IO_L12P_D1_MISO2_2</text>
<text x="180.1" y="136.2" transform="rotate(-90 180.1 136.2)">VCCO_2</text>
<text x="182.4" y="136.2" transform="rotate(-90 182.4 136.2)">IO_L3N_MOSI_CSI_B_MISO0_2</text>
<text x="184.7" y="136.2" transform="rotate(-90 184.7 136.2)">IO_L3P_D0_DIN_MISO_MISO1_2</text>
<text x="187" y="136.2" transform="rotate(-90 187 136.2)">IO_L2N_CMPMOSI_2</text>
<text x="189.3" y="136.2" transform="rotate(-90 189.3 136.2)">IO_L2P_CMPCLK_2</text>
<text x="191.7" y="136.2" transform="rotate(-90 191.7 136.2)">GND</text>
<text x="194" y="136.2" transform="rotate(-90 194 136.2)">IO_L1N_M0_CMPMISO_2</text>
<text x="196.3" y="136.2" transform="rotate(-90 196.3 136.2)">IO_L1P_CCLK_2</text>
<text x="198" y="132.2">IO_L74N_DOUT_BUSY_1</text>
<text x="198.6" y="136.2" transform="rotate(-90 198.6 136.2)">DONE_2</text>
<text x="200.9" y="136.2" transform="rotate(-90 200.9 136.2)">CMPCS_B_2</text>
<text x="209.6" y="134.5">SUSPEND</text>
<text x="219.4" y="133.9">73</text>
<text x="103.3" y="139.7">+3.3V</text>
<text x="119.5" y="139.8" transform="rotate(-90 119.5 139.8)">37</text>
<text x="121.8" y="139.8" transform="rotate(-90 121.8 139.8)">38</text>
<text x="124.1" y="139.8" transform="rotate(-90 124.1 139.8)">39</text>
<text x="126.4" y="139.8" transform="rotate(-90 126.4 139.8)">40</text>
<text x="128.7" y="139.8" transform="rotate(-90 128.7 139.8)">41</text>
<text x="131" y="139.8" transform="rotate(-90 131 139.8)">42</text>
<text x="133.3" y="139.8" transform="rotate(-90 133.3 139.8)">43</text>
<text x="135.7" y="139.8" transform="rotate(-90 135.7 139.8)">44</text>
<text x="138" y="139.8" transform="rotate(-90 138 139.8)">45</text>
<text x="140.3" y="139.8" transform="rotate(-90 140.3 139.8)">46</text>
<text x="142.6" y="139.8" transform="rotate(-90 142.6 139.8)">47</text>
<text x="144.9" y="139.8" transform="rotate(-90 144.9 139.8)">48</text>
<text x="147.2" y="139.8" transform="rotate(-90 147.2 139.8)">49</text>
<text x="149.5" y="139.8" transform="rotate(-90 149.5 139.8)">50</text>
<text x="151.8" y="139.8" transform="rotate(-90 151.8 139.8)">51</text>
<text x="154.1" y="139.8" transform="rotate(-90 154.1 139.8)">52</text>
<text x="156.4" y="139.8" transform="rotate(-90 156.4 139.8)">53</text>
<text x="158.7" y="139.8" transform="rotate(-90 158.7 139.8)">54</text>
<text x="161.1" y="139.8" transform="rotate(-90 161.1 139.8)">55</text>
<text x="163.4" y="139.8" transform="rotate(-90 163.4 139.8)">56</text>
<text x="165.7" y="139.8" transform="rotate(-90 165.7 139.8)">57</text>
<text x="168" y="139.8" transform="rotate(-90 168 139.8)">58</text>
<text x="170.3" y="139.8" transform="rotate(-90 170.3 139.8)">59</text>
<text x="172.6" y="139.8" transform="rotate(-90 172.6 139.8)">60</text>
<text x="174.9" y="139.8" transform="rotate(-90 174.9 139.8)">61</text>
<text x="177.2" y="139.8" transform="rotate(-90 177.2 139.8)">62</text>
<text x="179.5" y="139.8" transform="rotate(-90 179.5 139.8)">63</text>
<text x="181.8" y="139.8" transform="rotate(-90 181.8 139.8)">64</text>
<text x="184.1" y="139.8" transform="rotate(-90 184.1 139.8)">65</text>
<text x="186.5" y="139.8" transform="rotate(-90 186.5 139.8)">66</text>
<text x="188.8" y="139.8" transform="rotate(-90 188.8 139.8)">67</text>
<text x="191.1" y="139.8" transform="rotate(-90 191.1 139.8)">68</text>
<text x="193.4" y="139.8" transform="rotate(-90 193.4 139.8)">69</text>
<text x="195.7" y="139.8" transform="rotate(-90 195.7 139.8)">70</text>
<text x="198" y="139.8" transform="rotate(-90 198 139.8)">71</text>
<text x="200.3" y="139.8" transform="rotate(-90 200.3 139.8)">72</text>
<text x="13.3" y="148.8">C</text>
<text x="264.9" y="148.8">C</text>
<text x="73.6" y="154.7">+3.3V</text>
<text x="13.3" y="171.9">B</text>
<text x="265" y="171.9">B</text>
<text x="13.3" y="195">A</text>
<text x="177.8" y="195.7">TITLE</text>
<text x="265" y="195">A</text>
<text x="177.8" y="202.6">PAGE</text>
<text x="177.8" y="199.1">FILE:</text>
<text x="197.4" y="202.6">OF</text>
<text x="218.2" y="202.6">DRAWN BY:</text>
<text x="218.2" y="199.1">REVISION:</text>
<text x="23.8" y="205.3">1</text>
<text x="46.9" y="205.3">2</text>
<text x="70" y="205.3">3</text>
<text x="93.1" y="205.3">4</text>
<text x="116.1" y="205.3">5</text>
<text x="139.2" y="205.3">6</text>
<text x="162.3" y="205.3">7</text>
<text x="185.4" y="205.3">8</text>
<text x="208.5" y="205.3">9</text>
<text x="231.1" y="205.3">10</text>
<text x="254.2" y="205.3">11</text>
</g>
</svg>
